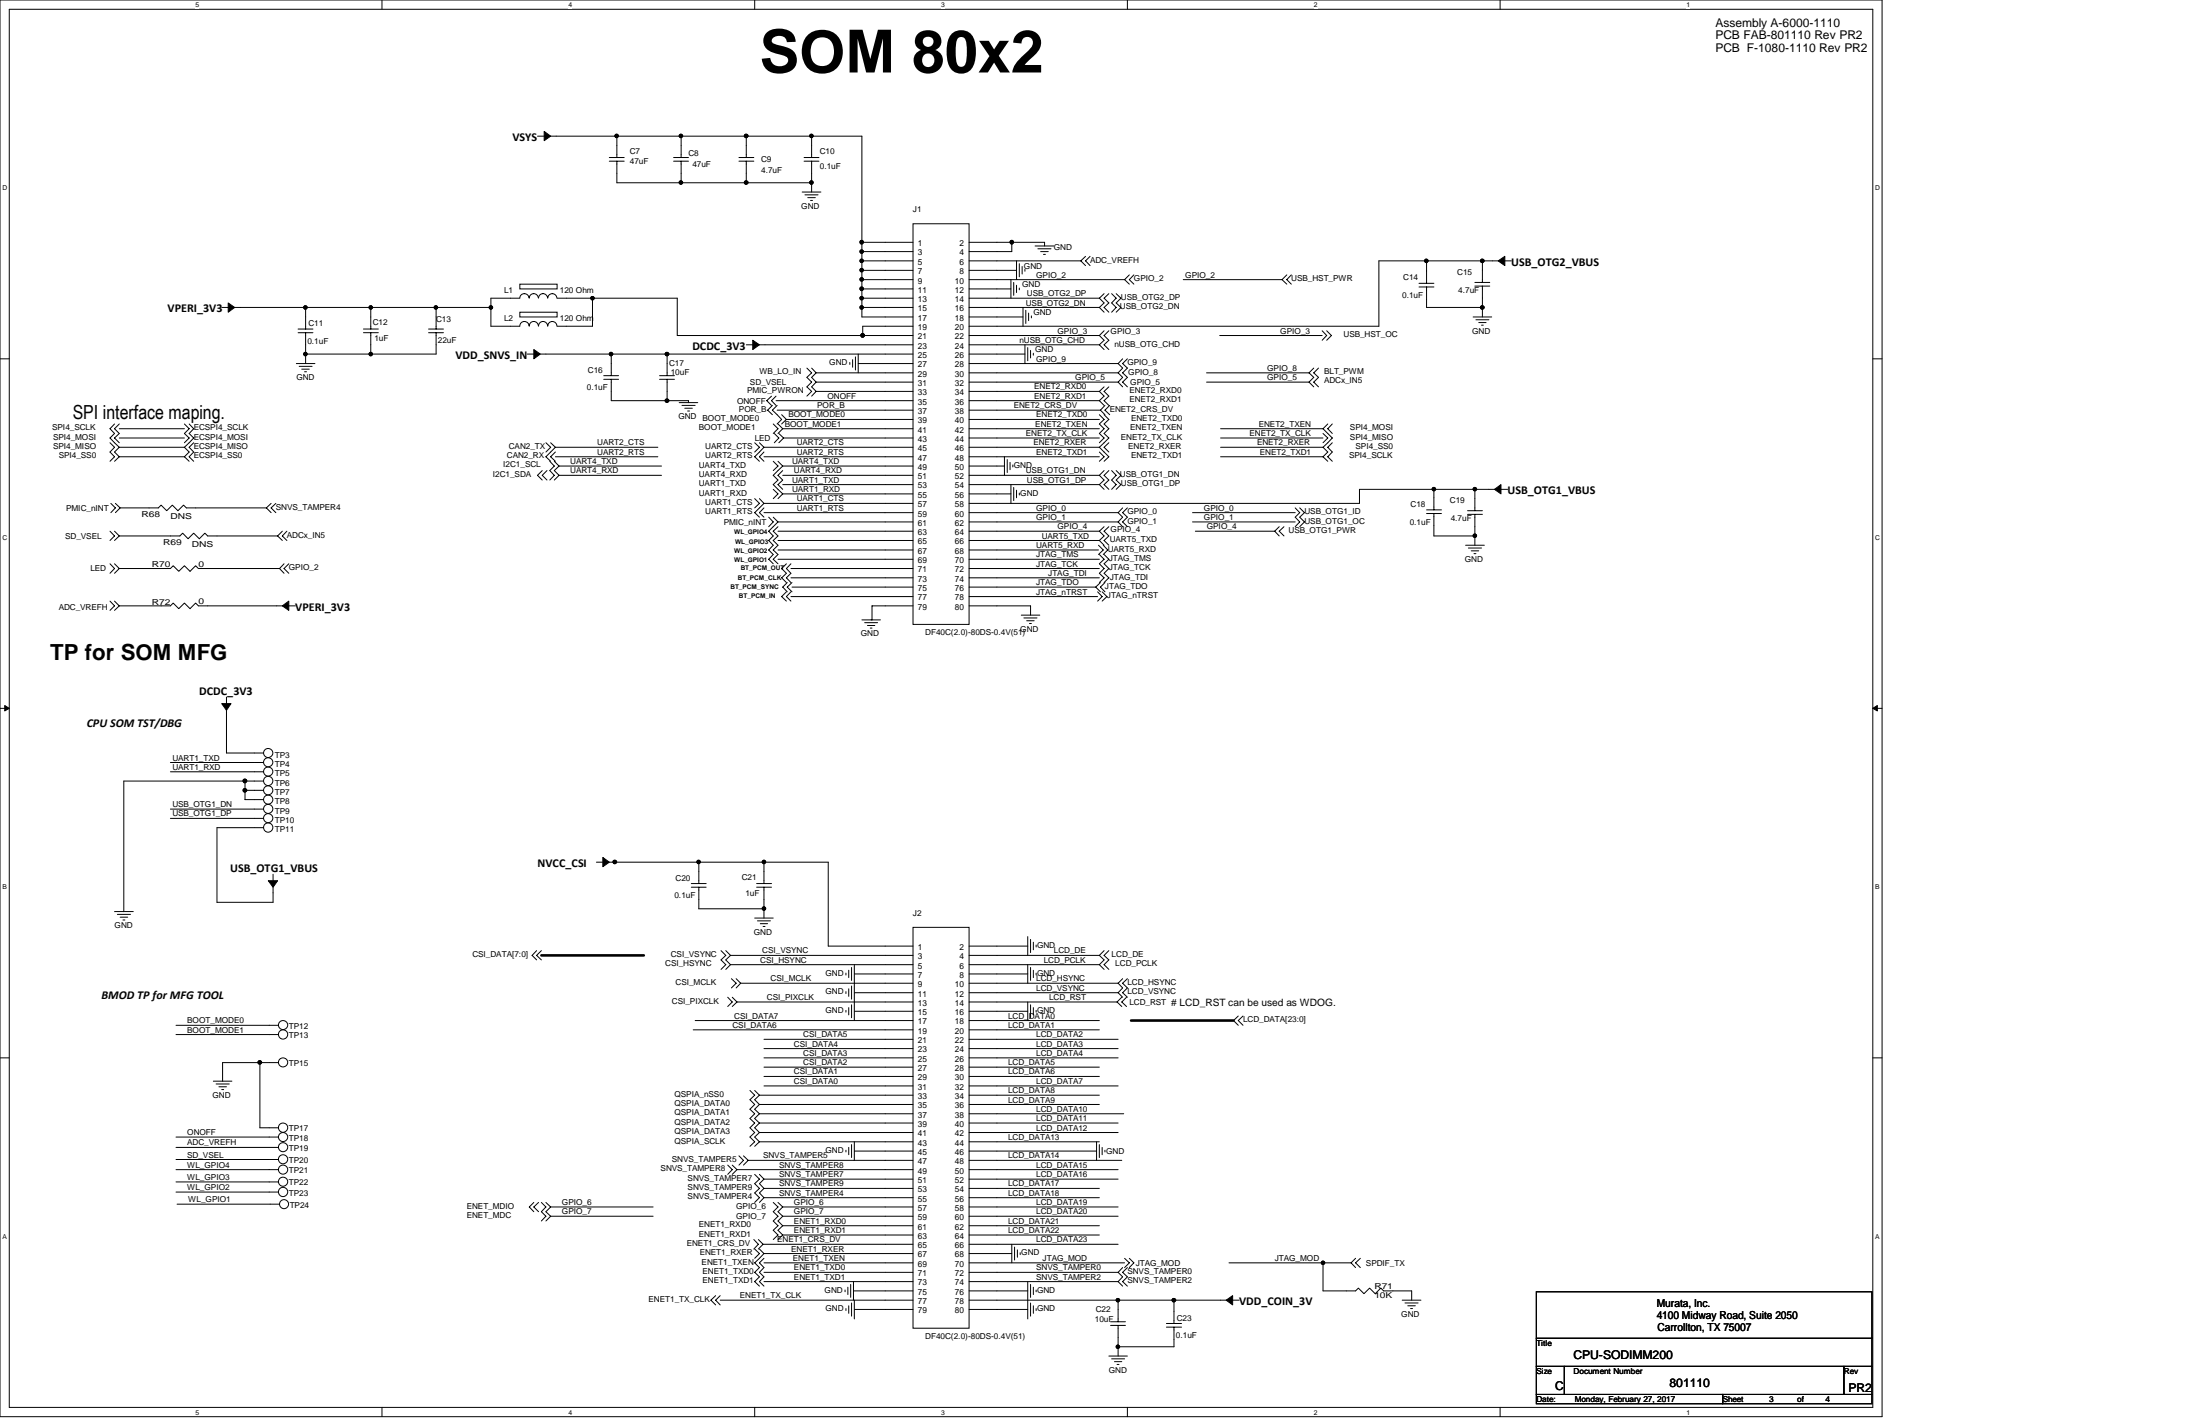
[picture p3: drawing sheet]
<svg xmlns="http://www.w3.org/2000/svg" width="432mm" height="279mm" viewBox="0 0 432 279" stroke-linecap="round" stroke-linejoin="round" font-family="sans-serif">
<path d="M0 0h369.4v278h-369.4zM1.8 1.8h365.8v274.3h-365.8z" fill="none" stroke="#000" stroke-width=".2"/>
<g fill="#fff">
<path d="M38.4 .2h.7v1.5h-.7z"/>
<path d="M38.4 276.4h.7v1.4h-.7z"/>
</g>
<path d="M75 0v1.8M75 276.1v1.9" fill="none" stroke="#000" stroke-width=".2"/>
<g fill="#fff">
<path d="M111.5 .2h.8v1.5h-.8z"/>
<path d="M111.5 276.4h.8v1.4h-.8z"/>
</g>
<path d="M148.1 0v1.8M148.1 276.1v1.9" fill="none" stroke="#000" stroke-width=".2"/>
<g fill="#fff">
<path d="M184.7 .2h.7v1.5h-.7z"/>
<path d="M184.7 276.4h.7v1.4h-.7z"/>
</g>
<path d="M221.3 0v1.8M221.3 276.1v1.9" fill="none" stroke="#000" stroke-width=".2"/>
<g fill="#fff">
<path d="M257.9 .2h.7v1.5h-.7z"/>
<path d="M257.9 276.4h.7v1.4h-.7z"/>
</g>
<path d="M294.4 0v1.8M294.4 276.1v1.9" fill="none" stroke="#000" stroke-width=".2"/>
<g fill="#fff">
<path d="M331 .2h.7v1.5h-.7z"/>
<path d="M331 276.4h.7v1.4h-.7z"/>
<path d="M.5 36.1h.9v1.5h-.9z"/>
<path d="M368 36.1h1v1.5h-1z"/>
<path d="M.5 104.7h.9v1.5h-.9z"/>
<path d="M368 104.7h1v1.5h-1z"/>
</g>
<path d="M0 70.4h1.8M367.6 70.4h1.8" fill="none" stroke="#000" stroke-width=".2"/>
<g fill="#fff">
<path d="M.5 173.3h.8v1.5h-.8z"/>
<path d="M368 173.3h.9v1.5h-.9z"/>
</g>
<path d="M0 139h1.8M367.6 139h1.8" fill="none" stroke="#000" stroke-width=".2"/>
<path d="M.9 138.4l.9 .6-.9 .5zM367.6 139l.9-.6v1.1z" fill="#000" stroke="#000" stroke-width=".2"/>
<g fill="#fff">
<path d="M.5 241.9h.8v1.4h-.8z"/>
<path d="M368 241.9h.9v1.4h-.9z"/>
</g>
<g fill="none" stroke="#000" stroke-width=".2">
<path d="M105.5 26.7h2M107.9 26.7h61.3M119.6 30.9h2.9M119.6 31.6h2.9M121.1 31.6v4.3M121.1 26.7v4.2M121.1 35.9h38.2M132.2 30.9h2.9M132.2 31.6h2.9M133.7 30.4v.5M133.7 31.6v.6M133.7 26.7v3.7"/>
<path d="M133.7 32.2v3.7M145 30.9h3M145 31.6h3M146.5 26.7v4.2M146.5 31.6v4.3M157.4 37.7h3.7M157.8 30.9h2.9M157.8 31.6h2.9M158 38.2h2.6M158.5 38.8h1.5M159.1 39.3h.4M159.3 30.4v.5"/>
<path d="M159.3 31.6v.6M159.3 26.7v3.7M159.3 32.2v5.5M169.2 26.7v22.7M102 55.8h7.3v.9h-7.3zM103.8 58.5a.91 .91 0 0 0-.9-.9 .91 .91 0 0 0-.9 .9h-5.6v5.5h5.6M103.9 58.5a.89 .89 0 0 1 .9-.9 .89 .89 0 0 1 .9 .9M105.7 58.5a.89 .89 0 0 1 .9-.9 .89 .89 0 0 1 .9 .9 .91 .91 0 0 1 .9-.9 .91 .91 0 0 1 .9 .9h23.6v7.3h46.3M116.3 58.5v5.5h-7M169.2 53v3.7M169.2 49.4v3.6M169.2 56.7v5.5h10"/>
<path d="M169.2 51.2h10M169.2 58.5h10M169.2 49.4h10M169.2 53h10M169.2 54.9h10M169.2 56.7h10M169.2 47.5h10M179.2 43.9h11v78.6h-11zM190.2 51.2h21.9M190.2 58.5h25.6M190.2 53h9.3M190.2 54.9h30.5"/>
<path d="M190.2 56.7h8.2M190.2 47.5h14.8v.8M198.4 54.9v3.6M198.6 47.5v1.9h-8.4M199 55.4v2.6M199.5 51.2v3.7M199.5 56v1.4M200.1 51.7v2.6M200.1 56.5v.4M200.6 52.3v1.5M201.2 52.8v.4M203.2 48.3h3.6"/>
<path d="M203.7 48.8h2.6M204.3 49.4h1.4M204.8 49.9h.4M212.1 51.2l1 .9M213.1 50.3l-1 .9M214 50.3l-.9 .9 .9 .9M215.8 58.5l.9 .9-.9 .9M216.7 57.6l-.9 .9M217.6 57.6l-.9 .9 .9 .9-.9 .9 .9 1M218.2 57.6l.9 .9-.9 .9 .9 .9-.9 1M219.1 57.6l.9 .9-.9 .9 .9 .9-.9 1M220.7 54.9l1 .9"/>
<path d="M221.7 53.9l-1 1M222.5 53.9l-.8 1 .8 .9M232.2 54.9h19.4M251.6 54.9l1 .9M252.6 53.9l-1 1M253.4 53.9l-.8 1 .8 .9M278.5 56.3h2.9M278.5 55.6h2.9M280 51.2v4.4M280 56.3v4h11M289.5 55.4h2.9M289.5 56.1h2.9"/>
<path d="M291 56.1v6.1M291 51.2v4.2M294.3 51.2h-23.7v12.8h-80.4M294.6 51.2h2M43.5 60.3h2M45.9 60.3h50.5M58.2 71.3h3.6M58.5 65.3h2.9M58.5 64.6h2.9M58.7 71.9h2.6M59.2 72.4h1.5M59.8 72.9h.4"/>
<path d="M60 64v.6M60 65.3v.5M60 60.3v3.7M60 65.8v5.5M71.3 65.3h3M71.3 64.6h3M72.8 60.3v4.3M72.8 65.3v4.2M84.1 65.3h2.9M84.1 64.6h2.9M85.6 65.3v4.2h-25.6M85.6 60.3v4.3"/>
<path d="M102 61.3h7.3v.9h-7.3zM102 64a.91 .91 0 0 1 .9-.9 .91 .91 0 0 1 .9 .9M103.5 69.5h2M103.9 64a.89 .89 0 0 1 .9-.9 .89 .89 0 0 1 .9 .9M105.7 64a.91 .91 0 0 1 .9-.9 .91 .91 0 0 1 .9 .9 .89 .89 0 0 1 .9-.9 .89 .89 0 0 1 .9 .9M105.9 69.5h73.3M118.5 74.4h2.9M118.5 73.7h2.9M120 69.5v4.2M120 74.4v4.2h15.1v.4M129.5 74.4h2.9M129.5 73.7h2.9"/>
<path d="M130.9 74.4v4.2M130.9 69.5v4.2M133.3 79h3.6M133.9 79.5h2.5M146.5 67.7h2M148.8 67.7h30.4M151.4 77.7l-.9 .9 .9 .9M151.6 79.5l-.9 1 .9 .9M152.3 77.7l-.9 .9 .9 .9M152.3 78.6h26.9M152.5 79.5l-.9 1 1.8 1.8-.9 .9M158.4 72.2l.9 1-.9 .8 .9 1-.9 .9 .9 .9-.9 .9"/>
<path d="M159.3 72.2l.9 1M160.2 73.2l-.9 .8 .9 1M160.2 75l-.9 .9 .9 .9M160.2 76.8l-.9 .9M160.2 75h19M160.2 73.2h19M160.2 76.8h19M166.8 71.1v.4M167.3 70.6v1.5M167.9 70v2.6M168.4 71.3h10.8M168.4 69.5v3.7"/>
<path d="M169.2 60.3h10M179.2 64h-9.9v1.8M190.2 60.3h25.6M190.2 69.5h11M190.2 75h29.3M190.2 65.8h25.6M190.2 73.2h29.3M190.2 71.3h29.3M190.2 67.7h25.6M190.2 78.6h25.6M190.2 76.8h25.6M190.2 62.2h10.6"/>
<path d="M200.8 60.3v3.7M201.2 67.7v3.6M201.3 60.9v2.6M201.7 68.2v2.6M201.9 61.4v1.5M202.3 68.8v1.4M202.4 62v.4M202.8 69.3v.4M215.8 65.8l.9 1-.9 .9M215.8 60.3l.9 1M215.8 67.7l.9 .9M215.8 76.8l.9 .9-.9 .9"/>
<path d="M215.8 78.6l.9 .9M216.7 64.9l-.9 .9M216.7 75.9l-.9 .9M216.9 79.5l-.9 1M217.6 64.9l-.9 .9 .9 1-.9 .9 .9 .9M217.6 75.9l-.9 .9 .9 .9-.9 .9 .9 .9M217.8 79.5l-.9 1 .9 .9M219.5 71.3l.8 .9-.8 1M219.5 73.2l.8 .8-.8 1M219.5 75l.8 .9M220.3 70.4l-.8 .9M221.3 70.4l-1 .9 1 .9-1 1 1 .8-1 1 1 .9"/>
<path d="M236.8 75h20.1M236.8 73.2h20.1M239.4 65.8h20.1M256.9 73.2l1 .8-1 1M256.9 75l1 .9M257.9 72.2l-1 1M258.8 72.2l-.9 1 .9 .8-.9 1 .9 .9M259.5 64.9l.9 .9-.9 1M260.4 64.9l.9 .9-.9 1M289.1 62.2h3.7M289.7 62.7h2.5M290.2 63.3h1.5"/>
<path d="M290.8 63.8h.3M21.6 86.9l.9 .9-.9 .9 .9 .9-.9 .9M21.8 98.8l.8 .9-.8 .9M22.5 83.2l-.9 .9 .9 1-.9 .8 1.8 1.9M22.6 98.8l1 .9M23.4 87.8l-.9 .9 .9 .9M23.4 83.2l-.9 .9 .9 1-.9 .8 .9 1M23.4 89.6l-.9 .9M23.4 89.6h12.8M23.4 87.8h12.8M23.4 85.9h12.8M23.4 84.1h12.8"/>
<path d="M23.6 99.7l-1 .9M23.6 99.7h7.5l.5-.6 1.1 1.1 1.1-1.1 1.1 1.1 1.1-1.1 .6 .6h15.7M36.2 87.8l.9 .9-.9 .9M36.2 89.6l.9 .9M36.2 83.2l.9 .9-.9 1 .9 .8-.9 1M37.1 83.2l.9 .9-.9 1 .9 .8-1.8 1.9M38 86.9l-.9 .9 .9 .9-.9 .9 .9 .9M52.3 99.7l.9 .9M53.2 98.8l-.9 .9M54.1 98.8l-.9 .9 .9 .9M106.4 92.3l-.9 1 .9 .9M107.1 86.9l1 .9-1 .9"/>
<path d="M107.4 92.3l-1 1 1 .9M107.9 90.5l.9 .9-.9 .9 .9 1-.9 .9M108.1 86.9l.9 .9M108.8 90.5l.9 .9M109 88.7l-.9 .9 .9 .9M109 89.6h20.1M109 87.8h20.1M109 87.8l-1.9 1.8 1 .9M109.7 91.4h20.1M109.7 93.3h20.1M109.7 91.4l-.9 .9 .9 1M109.7 93.3l-.9 .9"/>
<path d="M134.4 80.1h1.5M135 80.6h.3M148.1 86.9l1 .9-1 .9M148.1 97.8l1 1-1 .9M149.1 86.9l.8 .9M149.1 97.8l.8 1M149.9 88.7l-.8 .9 .8 .9M149.9 99.7l-.8 .9 .8 .9M149.9 87.8l-1.8 1.8 1 .9M149.9 98.8l-1.8 1.8 1 .9M149.9 89.6h29.3M149.9 87.8h29.3"/>
<path d="M149.9 98.8h29.3M151.8 90.5l.9 .9-.9 .9M151.8 96l.9 .9-.9 .9M151.8 83.2l.9 .9-.9 1M152 85.1l.9 .8-.9 1M152.5 80.5h26.7M152.7 90.5l.9 .9M152.7 83.2l.9 .9M152.9 85.1l.9 .8M153.4 81.4l.9 .9M153.6 92.3l-.9 1 .9 .9-.9 .9 .9 .9M153.6 91.4h25.6"/>
<path d="M153.6 95.1h25.6M153.6 93.3h25.6M153.6 84.1h25.6M153.6 96.9h25.6M153.6 91.4l-1.8 1.9 .9 .9-.9 .9 1.8 1.8M153.6 84.1l-.9 1M153.6 96.9l-.9 .9M153.8 85.9l-.9 1M153.8 85.9h25.4M154.3 82.3l-.9 .9M154.4 82.3h24.8M190.2 91.4h6.9"/>
<path d="M190.2 89.6h25.6M190.2 87.8h25.6M190.2 95.1h25.6M190.2 93.3h25.6M190.2 80.5h25.8M190.2 85.9h25.6M190.2 84.1h25.6M190.2 82.3h25.6M190.2 96.9h8.2M197.1 89.6v3.7M197.7 90.2v2.5M198.2 90.7v1.5"/>
<path d="M198.4 95.1v3.7M198.8 91.2v.4M199 95.6v2.6M199.5 96.2v1.5M200.1 96.7v.4M215.8 81.4l.9 .9-.9 .9 .9 .9-.9 1 .9 .8-.9 1M215.8 88.7l.9 .9-.9 .9M215.8 95.1l.9 .9M215.8 93.3l.9 .9-.9 .9M215.8 87.8l1.8 1.8-.9 .9M216 80.5l.9 .9M216.7 81.4l.9 .9-.9 .9 .9 .9-.9 1 .9 .8-1.8 1.9"/>
<path d="M216.7 92.3l-.9 1M217.6 92.3l-.9 1 .9 .9-.9 .9 .9 .9M217.6 86.9l-.9 .9 .9 .9M218.2 92.3l.9 1-.9 .9 .9 .9-.9 .9M219.1 92.3l.9 1-.9 .9 .9 .9-.9 .9M220.3 99.7l-.8 .9M221.3 99.7l-1 .9 1 .9-1 .9 1 .9M239.6 89.6h20.1M239.6 87.8h20.1M239.6 85.9h20.1M239.6 84.1h20.1M254.2 99.7l.9 .9-.9 .9 .9 .9-.9 .9"/>
<path d="M255.1 99.7l.9 .9-.9 .9 .9 .9-.9 .9M259.7 85.1l.9 .8-.9 1M259.7 84.1l1.8 1.8-1.8 1.9M259.7 87.8l.9 .9-.9 .9M259.7 89.6l.9 .9M260.6 83.2l-.9 .9M261.5 86.9l-.9 .9 .9 .9-.9 .9 .9 .9M261.5 83.2l-.9 .9 .9 1M281.4 96v4M289.5 96v4.2M293.5 96h-26.7v2.8h-76.6M293.9 96h2"/>
<path d="M21.6 110.6l.9 1-.9 .9M21.6 104.2l.9 1-.9 .8M21.6 117.9l.9 1-.9 .9M22.5 110.6l.9 1M22.5 104.2l.9 1M22.5 117.9l.9 1M23.4 111.6l-.9 .9M23.4 105.2l-.9 .8M23.4 118.9l-.9 .9M23.4 118.9h10l.6-.6 1.1 1.1 1.1-1.1 1.1 1.1 1.1-1.1 .5 .6h16.7M23.4 111.6h10l.6-.6 1.1 1.1 1.1-1.1 1.1 1.1 1.1-1.1 .5 .6h16M23.4 105.2h11.9l.6-.6 1 1.1 1.1-1.1 1.1 1.1 1.1-1.1 .6 .6h13.7"/>
<path d="M54.5 105.2l.9 .8M54.9 111.6l.8 .9M55.4 104.2l-.9 1M55.7 110.6l-.8 1M56 118.9h2M56.3 104.2l-.9 1 .9 .8M56.7 110.6l-1 1 1 .9M149.9 100.6h29.3M150.9 101.5l.9 .9-.9 .9M151.8 101.5l.9 .9M152.7 103.3l-.9 .9 .9 1-.9 .8 .9 1-.9 .9 .9 .9-.9 .9 .9 .9M152.7 102.4l-1.8 1.8 .9 1-.9 .8 .9 1-.9 .9 .9 .9-.9 .9 .9 .9"/>
<path d="M152.7 104.2h26.5M152.7 109.7h26.5M152.7 107.9h26.5M152.7 102.4h26.5M152.7 106h26.5M154.3 110.6l-.9 1 .9 .9-.9 .9 .9 .9M154.3 116.1l-.9 1 .9 .8M154.5 114.3l-.9 .9 .9 .9M155.2 110.6l-.9 1 .9 .9-.9 .9 .9 .9M155.2 116.1l-.9 1 .9 .8M155.2 113.4h24M155.2 111.6h24"/>
<path d="M155.2 117.1h24M155.4 114.3l-.9 .9 .9 .9M155.5 115.2h23.7M179.2 118.9h-8v2.7M190.2 113.4h25.6M190.2 104.2h25.6M190.2 100.6h29.3M190.2 111.6h25.6M190.2 115.2h24.9M190.2 117.1h25.2M190.2 109.7h25.6M190.2 107.9h25.4"/>
<path d="M190.2 118.9h12.1v1.8M190.2 102.4h29.3M190.2 106h25.6M215.1 115.2l.9 .9M215.4 116.1l.9 1-.9 .8M215.6 107l.9 .9-.9 .9M215.8 108.8l.9 .9-.9 .9 .9 1-.9 .9 .9 .9-.9 .9M215.8 104.2l.9 1-.9 .8M215.8 106l.9 1M216 114.3l-.9 .9M216.3 116.1l1 1-1 .8M216.5 107l.9 .9-.9 .9"/>
<path d="M216.7 108.8l.9 .9-.9 .9 .9 1-.9 .9 .9 .9-.9 .9M216.7 103.3l-.9 .9M216.9 114.3l-.9 .9 .9 .9M217.6 103.3l-.9 .9 .9 1-.9 .8 .9 1M219.5 100.6l.8 .9-.8 .9M219.5 102.4l.8 .9M234.1 100.6h20.1M234.1 102.4h20.1M234.6 104.2h15.6M250.2 104.2l.9 1M251.1 103.3l-.9 .9M252 103.3l-.9 .9 .9 1"/>
<path d="M280 100.8h2.9M280 100h2.9M281.4 100.8v4.4h8.1M287.7 107h3.6M288 100.2h3M288 100.9h3M288.2 107.5h2.6M288.8 108.1h1.4M289.3 108.6h.4M289.5 100.9v6.1M44.4 136.8v2M44.4 139.2v8.5h7.3"/>
<path d="M169.2 121.6h3.6M169.7 122.2h2.6M170.3 122.7h1.4M170.8 123.2h.4M200.4 120.7h3.7M201 121.2h2.5M201.5 121.8h1.5M202.1 122.3h.3M33.4 149.6h18.3M33.4 151.4h18.3M48.1 153.3v1.8h3.6M48.1 155.1v1.8h3.6"/>
<path d="M51.7 153.3h-27.4v25.6M51.7 158.8h-18.3M22.5 178.9h3.7M23 179.4h2.6M23.6 180h1.5M33.4 160.6h18.3M51.7 162.4h-9.1v14.6h11v-3.1M53.6 171.5v2M117.1 169.2h1.9M119.4 169.2h43.2v16.4h16.6M135.7 173.4h2.9M135.7 174.1h2.9"/>
<path d="M137.2 169.2v4.2M137.2 174.1v4.2h12.7M148.5 173.4h2.9M148.5 174.1h2.9M149.9 174.1v6M149.9 169.2v4.2M24.1 180.5h.4M105.3 186.5l-.9 1 .9 .8M106.3 186.5l-1 1 1 .8M141.5 186.5l1 1-1 .8 1 1-1 .9M142.5 186.5l.9 1M142.8 195.7l.9 .9-.9 .9"/>
<path d="M143.4 187.5l-.9 .8 .9 1M143.4 189.3l-.9 .9M143.4 189.3h35.8M143.4 187.5h35.8M143.6 192l.9 .9-.9 .9M143.7 195.7l1 .9M144.5 192l.9 .9M144.7 196.6l-1 .9M144.7 196.6h34.5M145.4 192.9l-.9 .9M145.4 192.9h33.8M148.1 180.1h3.7"/>
<path d="M148.7 180.7h2.5M149.2 181.2h1.5M149.8 181.8h.4M166 190.9v.4M166 194.6v.3M166 198.2v.4M166.6 190.4v1.4M166.6 194v1.5M166.6 197.7v1.4M167.1 189.8v2.6M167.1 193.5v2.5M167.1 197.1v2.6"/>
<path d="M167.7 189.3v10.9M167.7 194.8h11.5M167.7 191.1h11.5M167.7 198.4h11.5M179.2 182h11v78.6h-11zM190.2 194.8h29.3M190.2 192.9h29.3M190.2 189.3h25.6M190.2 187.5h25.6M190.2 196.6h29M190.2 185.6h11.5M190.2 191.1h11.5"/>
<path d="M190.2 198.4h11.5M201.7 183.8v3.7M201.7 189.3v3.6M201.7 196.6v3.6M202.3 184.3v2.6M202.3 189.8v2.6M202.3 197.2v2.5M202.8 184.9v1.5M202.8 190.4v1.4M202.8 197.7v1.4M203.4 185.4v.4M203.4 190.9v.4"/>
<path d="M203.4 198.3v.3M215.8 187.5l.9 .8-.9 1M215.8 189.3l.9 .9M216.7 186.5l-.9 1M217.6 186.5l-.9 1 .9 .8-.9 1 .9 .9M219.2 196.6l1 .9M219.5 192.9l.8 .9-.8 1M219.5 194.8l.8 .9M220.2 195.7l-1 .9M220.3 192l-.8 .9M221.1 195.7l-.9 .9 .9 .9M221.3 192l-1 .9 1 .9-1 1 1 .9"/>
<path d="M243 199.4l-.9 .8 .9 1M244 199.4l-1 .8 1 1M0 207.6h1.8M34.5 203h20.2M34.5 201.2h20.2M41.9 212.1h3.6M42.4 212.7h2.6M43 213.2h1.4M43.5 213.8h.4M51 208.5v12.8h3.7M54.7 208.5h-11v3.6M136.1 202.1h43.1"/>
<path d="M136.4 200.2h42.8M147.2 214l.9 .9-.9 .9 .9 .9-.9 .9M147.2 217.6l.9 .9-.9 1 .9 .8-.9 1 .9 .9-.9 .9 .9 .9-.9 .9M148.1 214l1 .9M148.1 217.6l1 .9M149.1 214.9l-1 .9 1 .9M149.1 216.7l-1 .9M149.1 218.5l-1 1 1 .8M149.1 214.9h30.1M149.1 216.7h30.1M149.1 218.5h30.1M149.9 207.6h29.3"/>
<path d="M149.9 205.7h29.3M149.9 209.4h29.3M149.9 211.2h29.3M149.9 203.9h29.3M149.9 213.1h29.3M190.2 207.6h29.3M190.2 205.7h29.3M190.2 214.9h25.6M190.2 216.7h25.6M190.2 209.4h25.6M190.2 211.2h25.6M190.2 200.2h25.6"/>
<path d="M190.2 202.1h25.6M190.2 203.9h29.3M190.2 213.1h29.3M190.2 218.5h30.4M367.6 207.6h1.8M34.5 223.1h20.2M34.5 229.5h20.2M34.5 225.1h20.2M34.5 227.5h20.2M34.5 231.9h20.2M34.5 233.9h20.2M34.8 236.3h20.1"/>
<path d="M104.8 235.9l-.9 .9 .9 .9M105.7 235.9l-.9 .9 .9 .9M106.3 235.9l.8 .9-.8 1 .8 .8-.8 1M107.1 235.9l1 .9M108.1 238.6h20.1M108.1 236.8h20.1M108.1 236.8l-1 1 1 .8M108.1 238.6l-1 1M142.8 228.6l.9 .9-.9 .9M143.7 228.6l1 .9M144.7 229.5l-1 .9M144.7 229.5h34.5"/>
<path d="M145 226.8l.9 .9-.9 .9M145.9 226.8l1 .9M146.9 227.7l-1 .9M146.9 227.7h32.3M148.1 230.4l1 1-1 .8 1 1-1 .9 1 .9-1 .9M149.1 220.3l-1 1 1 .9M149.1 222.2l-1 .9 1 .9M149.1 224l-1 .9M149.1 230.4l.8 1M149.1 222.2h30.1M149.1 220.3h30.1M149.1 224h30.1"/>
<path d="M149.9 235l-.8 .9M149.9 233.2l-.8 .9 .8 .9M149.9 231.4l-.8 .8 .8 1M149.9 231.4h29.3M149.9 235h29.3M149.9 233.2h29.3M151.8 235.9l.9 .9-.9 1 .9 .8-.9 1 .9 .9-.9 .9 .9 .9-.9 .9M152.7 235.9l.9 .9M153.6 238.6h25.6M153.6 236.8h25.6M153.6 236.8l-.9 1 .9 .8M153.6 238.6l-.9 1 .9 .9"/>
<path d="M166 225.7v.3M166.6 225.1v1.5M167.1 224.6v2.5M167.7 224v3.7M167.7 225.9h11.5M190.2 238.6h29.3M190.2 222.2h29.3M190.2 220.3h29.3M190.2 231.4h29.3M190.2 229.5h29.3M190.2 236.8h29.3M190.2 235h25.6"/>
<path d="M190.2 227.7h30M190.2 233.2h25.6M190.2 224h25.6M190.2 225.9h25M215.2 224v3.7M215.8 224.6v2.5M216.3 225.1v1.5M216.9 225.7v.3M140.5 254.2l-1 .9 1 .9M141.4 254.2l-.9 .9 .9 .9M141.4 255.1h37.8M148 243.2l.8 .9-.8 1"/>
<path d="M148.1 245.1l1 .9-1 .9M148.8 243.2l1 .9M149.1 245.1l.8 .9M149.8 244.1l-1 1M149.8 244.1h29.4M149.9 246.9l-.8 .9 .8 .9-.8 .9 .8 .9-.8 1 .8 .8M149.9 246l-1.8 1.8 1 .9-1 .9 1 .9-1 1 1 .8M149.9 247.8h29.3M149.9 246h29.3M149.9 251.5h29.3M149.9 249.6h29.3M153.6 240.5h25.6"/>
<path d="M153.6 242.3h25.6M153.6 240.5l-.9 .9 .9 .9M153.6 242.3l-.9 .9M165.9 253.1v.4M166 256.8v.3M166.4 252.6v1.4M166.6 256.2v1.5M167 252v2.6M167.1 255.7v2.5M167.5 251.5v3.6M167.5 253.3h11.7M167.7 255.1v3.7"/>
<path d="M167.7 256.9h11.5M190.2 255.1h29.3v4.2M190.2 247.8h30.5M190.2 246h8.4M190.2 251.5h29.3M190.2 249.6h29.3M190.2 244.1h29.3M190.2 240.5h25.6M190.2 242.3h25.6M190.2 253.3h11.5M190.2 256.9h11.5M198.6 244.1v3.7"/>
<path d="M199.1 244.7v2.5M199.7 245.2v1.5M200.2 245.8v.4M201.7 251.5v7.3M202.3 252v2.6M202.3 255.7v2.5M202.8 252.6v1.4M202.8 256.2v1.5M203.4 253.1v.4M203.4 256.8v.3M218 259.3h2.9M219.5 251.5l.8 .8"/>
<path d="M219.5 249.6l.8 .9-.8 1M219.5 255.1h21.3M220.3 248.7l-.8 .9M220.7 246.9l1 .9-1 .9M221.3 248.7l-1 .9 1 .9-1 1 1 .8M221.7 246.9l.8 .9-.8 .9M228.9 259.7h3M230.4 255.1v4.6M241.2 255.1h2M241.2 247.8h24M259.7 247.8v5.5h6.4l.5-.6 1.1 1.1 1.1-1.1 1.1 1.1 1.1-1.1 .6 .6M265.2 247.8l.9 .9"/>
<path d="M266.1 246.9l-.9 .9M267 246.9l-.9 .9 .9 .9M271.6 253.3h5.5v1.8M275.2 255.1h3.7M275.8 255.7h2.5M276.3 256.2h1.5M276.9 256.8h.3M301.5 253.5h65.9v9.1h-65.9zM217.6 266.1h3.7M218 260.1h2.9M218.2 266.6h2.5M218.7 267.2h1.5"/>
<path d="M219.2 267.7h.4M219.5 260.1v6M228.9 260.4h3M230.4 260.4v3.8h-10.9M301.5 268.1h5.5v5.5h-5.5zM301.5 262.6h65.9v5.5h-65.9zM301.5 273.6h36.6v1.8h-36.6zM307 268.1h54.9v5.5h-54.9zM338.1 273.6h29.3v1.8h-29.3zM361.9 268.1h5.5v5.5h-5.5z"/>
<circle cx="52.6" cy="153.2" r=".91"/>
<circle cx="52.6" cy="155.1" r=".9"/>
<circle cx="52.6" cy="156.9" r=".9"/>
<circle cx="52.6" cy="158.7" r=".9"/>
<circle cx="52.6" cy="149.6" r=".9"/>
<circle cx="52.6" cy="151.4" r=".9"/>
<circle cx="52.6" cy="147.7" r=".9"/>
<circle cx="52.6" cy="162.4" r=".91"/>
<circle cx="52.6" cy="160.5" r=".9"/>
<circle cx="55.6" cy="203" r=".91"/>
<circle cx="55.6" cy="208.5" r=".9"/>
<circle cx="55.6" cy="201.1" r=".9"/>
<circle cx="55.6" cy="221.3" r=".91"/>
<circle cx="55.6" cy="233.9" r=".91"/>
<circle cx="55.6" cy="231.9" r=".91"/>
<circle cx="55.6" cy="229.5" r=".9"/>
<circle cx="55.6" cy="227.5" r=".9"/>
<circle cx="55.6" cy="223.1" r=".9"/>
<circle cx="55.6" cy="225.1" r=".9"/>
<circle cx="55.8" cy="236.3" r=".89"/>
</g>
<g fill="#000" stroke="#000" stroke-width=".2">
<path d="M106.8 25.8l1.3 .9-1.3 .9zM294 51.2l1.4-.9v1.8zM44.8 59.4l1.3 .9-1.3 1zM104.8 68.6l1.2 .9-1.2 .9zM147.7 66.8l1.4 .9-1.4 .9zM293.3 96l1.3-.9v1.8zM55.4 118.9l1.3-1v1.9zM43.5 138.1h1.8l-.9 1.3zM52.7 172.8h1.8l-.9 1.3zM118.3 168.2l1.3 1-1.3 .9zM240.7 255.1l1.2-.9v1.8z"/>
<circle cx="121" cy="26.7" r=".34"/>
<circle cx="133.6" cy="26.7" r=".34"/>
<circle cx="133.6" cy="35.8" r=".34"/>
<circle cx="146.5" cy="26.7" r=".36"/>
<circle cx="146.5" cy="35.8" r=".36"/>
<circle cx="159.3" cy="26.7" r=".34"/>
<circle cx="159.3" cy="35.8" r=".34"/>
<circle cx="116.3" cy="58.5" r=".34"/>
<circle cx="169.1" cy="56.7" r=".35"/>
<circle cx="169.1" cy="47.5" r=".35"/>
<circle cx="169.1" cy="53" r=".34"/>
<circle cx="169.1" cy="49.4" r=".34"/>
<circle cx="169.1" cy="54.8" r=".34"/>
<circle cx="169.1" cy="58.5" r=".34"/>
<circle cx="169.1" cy="51.2" r=".34"/>
<circle cx="198.6" cy="47.5" r=".35"/>
<circle cx="279.9" cy="51.2" r=".34"/>
<circle cx="290.9" cy="51.2" r=".36"/>
<circle cx="59.9" cy="60.3" r=".34"/>
<circle cx="59.9" cy="69.5" r=".34"/>
<circle cx="72.8" cy="60.3" r=".34"/>
<circle cx="72.8" cy="69.5" r=".34"/>
<circle cx="85.6" cy="60.3" r=".34"/>
<circle cx="96.3" cy="60.3" r=".34"/>
<circle cx="119.9" cy="69.5" r=".34"/>
<circle cx="130.9" cy="69.5" r=".36"/>
<circle cx="130.9" cy="78.6" r=".36"/>
<circle cx="169.1" cy="60.3" r=".34"/>
<circle cx="169.3" cy="65.8" r=".37"/>
<circle cx="290.9" cy="60.3" r=".36"/>
<circle cx="281.4" cy="96" r=".34"/>
<circle cx="289.5" cy="96" r=".34"/>
<circle cx="289.5" cy="105.1" r=".34"/>
<circle cx="48.1" cy="153.2" r=".37"/>
<circle cx="48.1" cy="155.1" r=".36"/>
<circle cx="120.7" cy="169.1" r=".36"/>
<circle cx="137.1" cy="169.1" r=".34"/>
<circle cx="149.9" cy="178.3" r=".34"/>
<circle cx="149.9" cy="169.1" r=".34"/>
<circle cx="51" cy="208.4" r=".36"/>
<circle cx="219.4" cy="255.1" r=".34"/>
<circle cx="230.4" cy="255.1" r=".36"/>
<circle cx="259.7" cy="247.8" r=".34"/>
<circle cx="219.4" cy="264.2" r=".34"/>
</g>
<path d="M106.3 187.5h20.1M222 200.2h20.1" fill="none" stroke="#000" stroke-width=".51"/>
<text font-size="11.7" x="149.1" y="14.2">SOM 80x2</text>
<text font-size="4.4" x="9.9" y="129.5">TP for SOM MFG</text>
<text font-size="3.8" x="14.3" y="82.2">SPI interface maping.</text>
<g font-size="2.4">
<text x="336.7" y="5.3">Assembly A-6000-1110</text>
<text x="336.7" y="7.7">PCB FAB-801110 Rev PR2</text>
<text x="336.7" y="10.2">PCB F-1080-1110 Rev PR2</text>
<text x="100.6" y="27.6">VSYS</text>
<text x="296.6" y="52.2">USB_OTG2_VBUS</text>
<text x="32.9" y="61.3">VPERI_3V3</text>
<text x="89.4" y="70.4">VDD_SNVS_IN</text>
<text x="135.9" y="68.6">DCDC_3V3</text>
<text x="295.9" y="97">USB_OTG1_VBUS</text>
<text x="58" y="119.8">VPERI_3V3</text>
<text x="39.1" y="136.3">DCDC_3V3</text>
<text x="17" y="142.7">CPU SOM TST/DBG</text>
<text x="45.2" y="171">USB_OTG1_VBUS</text>
<text x="105.5" y="170.1">NVCC_CSI</text>
<text x="19.9" y="196.1">BMOD TP for MFG TOOL</text>
<text x="243.2" y="256.1">VDD_COIN_3V</text>
<text x="308.9" y="266.7">CPU-SODIMM200</text>
<text x="305.2" y="272.7">C</text>
<text x="327.7" y="272.1">801110</text>
<text x="362.8" y="273.2">PR2</text>
</g>
<g font-size="2.2">
<text x="325.2" y="256.5">Murata, Inc.</text>
<text x="325.2" y="258.7">4100 Midway Road, Suite 2050</text>
<text x="325.3" y="261.1">Carrollton, TX 75007</text>
</g>
<text font-size="2" x="229.9" y="197.3"># LCD_RST can be used as WDOG.</text>
<g font-size="1.6">
<text x="123.6" y="30.3">C7</text>
<text x="123.6" y="32.2">47uF</text>
<text x="135.1" y="30.7">C8</text>
<text x="135.9" y="32.7">47uF</text>
<text x="149.4" y="31.8">C9</text>
<text x="149.4" y="34">4.7uF</text>
<text x="160.9" y="30.1">C10</text>
<text x="160.9" y="33.2">0.1uF</text>
<text x="157.3" y="40.9">GND</text>
<text x="179.2" y="41.7">J1</text>
<text x="180.1" y="48.3">1</text>
<text x="180.1" y="50.1">3</text>
<text x="180.1" y="51.9">5</text>
<text x="180.1" y="53.8">7</text>
<text x="188.3" y="48.3">2</text>
<text x="188.3" y="50.1">4</text>
<text x="188.3" y="51.9">6</text>
<text x="188.3" y="53.8">8</text>
<text x="201" y="52.8">GND</text>
<text x="206.8" y="49">GND</text>
<text x="214" y="51.5">ADC_VREFH</text>
<text x="286" y="53.9">C15</text>
<text x="98.9" y="57.6">L1</text>
<text x="109.9" y="57.6">120 Ohm</text>
<text x="180.1" y="55.6">9</text>
<text x="180.1" y="57.4">11</text>
<text x="180.1" y="59.3">13</text>
<text x="187.4" y="55.6">10</text>
<text x="187.4" y="57.4">12</text>
<text x="187.4" y="59.3">14</text>
<text x="200.6" y="56.3">GND</text>
<text x="201.3" y="59.9">USB_OTG2_DN</text>
<text x="201.5" y="58.1">USB_OTG2_DP</text>
<text x="203.4" y="54.5">GPIO_2</text>
<text x="220" y="58.8">USB_OTG2_DP</text>
<text x="222.5" y="55.2">GPIO_2</text>
<text x="232.6" y="54.5">GPIO_2</text>
<text x="253.4" y="55.2">USB_HST_PWR</text>
<text x="275.2" y="58.5">0.1uF</text>
<text x="275.4" y="55">C14</text>
<text x="286.2" y="57.4">4.7uF</text>
<text x="60.5" y="64">C11</text>
<text x="73.2" y="63.8">C12</text>
<text x="85.6" y="63.2">C13</text>
<text x="98.9" y="63.1">L2</text>
<text x="109.9" y="63.1">120 Ohm</text>
<text x="180.1" y="61.1">15</text>
<text x="180.1" y="62.9">17</text>
<text x="180.1" y="64.8">19</text>
<text x="187.4" y="61.1">16</text>
<text x="187.4" y="62.9">18</text>
<text x="187.4" y="64.8">20</text>
<text x="202.8" y="61.8">GND</text>
<text x="207.6" y="65.4">GPIO_3</text>
<text x="218" y="65.6">GPIO_3</text>
<text x="219.8" y="60.7">USB_OTG2_DN</text>
<text x="251.3" y="65.4">GPIO_3</text>
<text x="288.9" y="65.4">GND</text>
<text x="60.3" y="67.4">0.1uF</text>
<text x="73.5" y="66.9">1uF</text>
<text x="85.9" y="67.3">22uF</text>
<text x="131.3" y="71.8">C17</text>
<text x="162.8" y="71.7">GND</text>
<text x="180.1" y="66.6">21</text>
<text x="180.1" y="68.4">23</text>
<text x="180.1" y="70.2">25</text>
<text x="187.4" y="66.6">22</text>
<text x="187.4" y="68.4">24</text>
<text x="187.4" y="70.2">26</text>
<text x="200.1" y="67.3">nUSB_OTG_CHD</text>
<text x="203.2" y="69.1">GND</text>
<text x="203.4" y="71">GPIO_9</text>
<text x="218.7" y="68">nUSB_OTG_CHD</text>
<text x="221.3" y="71.7">GPIO_9</text>
<text x="263.7" y="66.2">USB_HST_OC</text>
<text x="58.2" y="74.6">GND</text>
<text x="115.2" y="76.6">0.1uF</text>
<text x="115.4" y="73.1">C16</text>
<text x="131.7" y="73.7">10uF</text>
<text x="146.6" y="77.1">PMIC_PWRON</text>
<text x="147.2" y="75.5">SD_VSEL</text>
<text x="149.1" y="73.3">WB_LO_IN</text>
<text x="180.1" y="72.1">27</text>
<text x="180.1" y="73.9">29</text>
<text x="180.1" y="75.7">31</text>
<text x="180.1" y="77.6">33</text>
<text x="187.4" y="72.1">28</text>
<text x="187.4" y="73.9">30</text>
<text x="187.4" y="75.7">32</text>
<text x="187.4" y="77.6">34</text>
<text x="203" y="76.4">ENET2_RXD0</text>
<text x="211" y="74.6">GPIO_5</text>
<text x="221.4" y="73.5">GPIO_8</text>
<text x="221.7" y="77.1">ENET2_RXD0</text>
<text x="221.8" y="75.5">GPIO_5</text>
<text x="248.7" y="72.8">GPIO_8</text>
<text x="248.7" y="74.6">GPIO_5</text>
<text x="259.9" y="73.3">BLT_PWM</text>
<text x="259.9" y="75.1">ADCx_IN5</text>
<text x="133.1" y="82.3">GND</text>
<text x="137.9" y="82.6">BOOT_MODE0</text>
<text x="144.7" y="79.3">ONOFF</text>
<text x="145" y="80.8">POR_B</text>
<text x="154" y="83.7">BOOT_MODE1</text>
<text x="154.7" y="81.9">BOOT_MODE0</text>
<text x="160.4" y="80.1">POR_B</text>
<text x="162.4" y="78.2">ONOFF</text>
<text x="180.1" y="79.4">35</text>
<text x="180.1" y="81.2">37</text>
<text x="180.1" y="83.1">39</text>
<text x="187.4" y="79.4">36</text>
<text x="187.4" y="81.2">38</text>
<text x="187.4" y="83.1">40</text>
<text x="199" y="80.1">ENET2_CRS_DV</text>
<text x="203" y="78.2">ENET2_RXD1</text>
<text x="203.2" y="83.7">ENET2_TXEN</text>
<text x="203.4" y="81.9">ENET2_TXD0</text>
<text x="217.8" y="80.8">ENET2_CRS_DV</text>
<text x="221.7" y="79">ENET2_RXD1</text>
<text x="222" y="82.6">ENET2_TXD0</text>
<text x="247.1" y="83.7">ENET2_TXEN</text>
<text x="10.2" y="84.5">SPI4_SCLK</text>
<text x="10.4" y="86.3">SPI4_MOSI</text>
<text x="10.4" y="88.1">SPI4_MISO</text>
<text x="11.5" y="90">SPI4_SS0</text>
<text x="38" y="84.5">ECSPI4_SCLK</text>
<text x="38" y="86.3">ECSPI4_MOSI</text>
<text x="38" y="90">ECSPI4_SS0</text>
<text x="38" y="88.1">ECSPI4_MISO</text>
<text x="99.5" y="90">CAN2_RX</text>
<text x="99.9" y="88.1">CAN2_TX</text>
<text x="117.2" y="89.2">UART2_RTS</text>
<text x="117.2" y="87.4">UART2_CTS</text>
<text x="137.2" y="84.5">BOOT_MODE1</text>
<text x="138.4" y="90">UART2_RTS</text>
<text x="138.4" y="88.1">UART2_CTS</text>
<text x="148.1" y="86.5">LED</text>
<text x="156.4" y="89.2">UART2_RTS</text>
<text x="156.4" y="87.4">UART2_CTS</text>
<text x="180.1" y="84.9">41</text>
<text x="180.1" y="86.7">43</text>
<text x="180.1" y="88.5">45</text>
<text x="187.4" y="84.9">42</text>
<text x="187.4" y="86.7">44</text>
<text x="187.4" y="88.5">46</text>
<text x="201.3" y="85.6">ENET2_TX_CLK</text>
<text x="202.8" y="87.4">ENET2_RXER</text>
<text x="203.4" y="89.2">ENET2_TXD1</text>
<text x="220" y="86.3">ENET2_TX_CLK</text>
<text x="221.4" y="88.1">ENET2_RXER</text>
<text x="221.8" y="84.5">ENET2_TXEN</text>
<text x="222" y="90">ENET2_TXD1</text>
<text x="245.2" y="85.6">ENET2_TX_CLK</text>
<text x="246.7" y="87.4">ENET2_RXER</text>
<text x="247.3" y="89.2">ENET2_TXD1</text>
<text x="264.8" y="90">SPI4_SCLK</text>
<text x="265" y="86.3">SPI4_MISO</text>
<text x="265" y="84.5">SPI4_MOSI</text>
<text x="266.1" y="88.1">SPI4_SS0</text>
<text x="96.7" y="93.6">I2C1_SDA</text>
<text x="98.8" y="91.6">I2C1_SCL</text>
<text x="111.9" y="91.1">UART4_TXD</text>
<text x="111.9" y="92.9">UART4_RXD</text>
<text x="137.2" y="91.8">UART4_TXD</text>
<text x="137.2" y="93.6">UART4_RXD</text>
<text x="137.2" y="95.4">UART1_TXD</text>
<text x="155.4" y="91.1">UART4_TXD</text>
<text x="155.4" y="94.7">UART1_TXD</text>
<text x="155.8" y="92.9">UART4_RXD</text>
<text x="180.1" y="90.4">47</text>
<text x="180.1" y="92.2">49</text>
<text x="180.1" y="94">51</text>
<text x="180.1" y="95.8">53</text>
<text x="187.4" y="90.4">48</text>
<text x="187.4" y="92.2">50</text>
<text x="187.4" y="94">52</text>
<text x="187.4" y="95.8">54</text>
<text x="199" y="91.8">GND</text>
<text x="201.3" y="92.9">USB_OTG1_DN</text>
<text x="201.5" y="94.7">USB_OTG1_DP</text>
<text x="219.8" y="93.6">USB_OTG1_DN</text>
<text x="220" y="95.4">USB_OTG1_DP</text>
<text x="13" y="100.2">PMIC_nINT</text>
<text x="27.8" y="101.5">R68</text>
<text x="33.4" y="101.8">DNS</text>
<text x="54.1" y="100">SNVS_TAMPER4</text>
<text x="137.2" y="97.2">UART1_RXD</text>
<text x="138.4" y="100.9">UART1_RTS</text>
<text x="138.4" y="99.1">UART1_CTS</text>
<text x="155.4" y="96.5">UART1_RXD</text>
<text x="156.4" y="100.2">UART1_RTS</text>
<text x="156.4" y="98.4">UART1_CTS</text>
<text x="180.1" y="97.7">55</text>
<text x="180.1" y="99.5">57</text>
<text x="180.1" y="101.3">59</text>
<text x="187.4" y="97.7">56</text>
<text x="187.4" y="99.5">58</text>
<text x="187.4" y="101.3">60</text>
<text x="200.2" y="97.2">GND</text>
<text x="203.4" y="100.2">GPIO_0</text>
<text x="221.3" y="100.9">GPIO_0</text>
<text x="236.3" y="100.2">GPIO_0</text>
<text x="256" y="100.9">USB_OTG1_ID</text>
<text x="276.9" y="99.4">C18</text>
<text x="284.6" y="98.7">C19</text>
<text x="12.8" y="105.7">SD_VSEL</text>
<text x="32" y="106.9">R69</text>
<text x="37.7" y="107.3">DNS</text>
<text x="56.3" y="105.5">ADCx_IN5</text>
<text x="142.1" y="102.9">PMIC_nINT</text>
<text x="180.1" y="103.2">61</text>
<text x="180.1" y="105">63</text>
<text x="180.1" y="106.8">65</text>
<text x="187.4" y="103.2">62</text>
<text x="187.4" y="105">64</text>
<text x="187.4" y="106.8">66</text>
<text x="203.4" y="107.5">UART5_RXD</text>
<text x="203.4" y="102">GPIO_1</text>
<text x="204.5" y="105.7">UART5_TXD</text>
<text x="207.6" y="103.8">GPIO_4</text>
<text x="217.8" y="106.4">UART5_TXD</text>
<text x="218" y="104.4">GPIO_4</text>
<text x="221.3" y="102.7">GPIO_1</text>
<text x="236.3" y="102">GPIO_1</text>
<text x="236.9" y="103.8">GPIO_4</text>
<text x="252.9" y="104.6">USB_OTG1_PWR</text>
<text x="256" y="102.7">USB_OTG1_OC</text>
<text x="276.7" y="102.9">0.1uF</text>
<text x="284.7" y="102.2">4.7uF</text>
<text x="17.7" y="112.1">LED</text>
<text x="29.8" y="111.3">R70</text>
<text x="38.9" y="111.2">0</text>
<text x="56.7" y="111.9">GPIO_2</text>
<text x="180.1" y="108.7">67</text>
<text x="180.1" y="110.5">69</text>
<text x="180.1" y="112.3">71</text>
<text x="187.4" y="108.7">68</text>
<text x="187.4" y="110.5">70</text>
<text x="187.4" y="112.3">72</text>
<text x="203.4" y="111.2">JTAG_TCK</text>
<text x="203.4" y="109.3">JTAG_TMS</text>
<text x="205.7" y="113">JTAG_TDI</text>
<text x="217.4" y="108.2">UART5_RXD</text>
<text x="217.6" y="111.9">JTAG_TCK</text>
<text x="217.6" y="110.1">JTAG_TMS</text>
<text x="217.8" y="113.7">JTAG_TDI</text>
<text x="287.5" y="110.2">GND</text>
<text x="11.5" y="119.6">ADC_VREFH</text>
<text x="29.8" y="118.7">R72</text>
<text x="38.9" y="118.5">0</text>
<text x="180.1" y="114.1">73</text>
<text x="180.1" y="116">75</text>
<text x="180.1" y="117.8">77</text>
<text x="180.1" y="119.6">79</text>
<text x="187.4" y="114.1">74</text>
<text x="187.4" y="116">76</text>
<text x="187.4" y="117.8">78</text>
<text x="187.4" y="119.6">80</text>
<text x="203.4" y="114.8">JTAG_TDO</text>
<text x="203.4" y="116.7">JTAG_nTRST</text>
<text x="216.9" y="115.5">JTAG_TDO</text>
<text x="217.3" y="117.4">JTAG_nTRST</text>
<text x="169" y="124.9">GND</text>
<text x="181.6" y="124.7">DF40C(2.0)-80DS-0.4V(51)</text>
<text x="200.2" y="124">GND</text>
<text x="33.8" y="149.2">UART1_TXD</text>
<text x="53.9" y="148.6">TP3</text>
<text x="33.8" y="151">UART1_RXD</text>
<text x="53.9" y="156">TP7</text>
<text x="53.9" y="152.3">TP5</text>
<text x="53.9" y="154.1">TP6</text>
<text x="53.9" y="150.5">TP4</text>
<text x="33.8" y="158.4">USB_OTG1_DN</text>
<text x="33.8" y="160.2">USB_OTG1_DP</text>
<text x="53.9" y="161.5">TP10</text>
<text x="53.9" y="157.8">TP8</text>
<text x="53.9" y="159.6">TP9</text>
<text x="53.9" y="163.3">TP11</text>
<text x="132.6" y="172.8">C20</text>
<text x="145.6" y="172.6">C21</text>
<text x="132.4" y="176.3">0.1uF</text>
<text x="146.3" y="175.7">1uF</text>
<text x="179.2" y="179.7">J2</text>
<text x="22.5" y="182.1">GND</text>
<text x="148" y="183.4">GND</text>
<text x="203.5" y="186">GND</text>
<text x="92.7" y="187.8">CSI_DATA[7:0]</text>
<text x="130.6" y="189.6">CSI_HSYNC</text>
<text x="131.7" y="187.8">CSI_VSYNC</text>
<text x="149.2" y="188.9">CSI_HSYNC</text>
<text x="149.6" y="187.1">CSI_VSYNC</text>
<text x="162" y="191.4">GND</text>
<text x="180.1" y="186.4">1</text>
<text x="180.1" y="188.2">3</text>
<text x="180.1" y="190">5</text>
<text x="180.1" y="191.9">7</text>
<text x="188.3" y="186.4">2</text>
<text x="188.3" y="188.2">4</text>
<text x="188.3" y="190">6</text>
<text x="188.3" y="191.9">8</text>
<text x="203.5" y="191.4">GND</text>
<text x="204.9" y="188.9">LCD_PCLK</text>
<text x="206.8" y="187.1">LCD_DE</text>
<text x="218.2" y="187.8">LCD_DE</text>
<text x="218.9" y="189.6">LCD_PCLK</text>
<text x="131.9" y="196.9">CSI_PIXCLK</text>
<text x="132.6" y="193.3">CSI_MCLK</text>
<text x="150.5" y="196.2">CSI_PIXCLK</text>
<text x="151.3" y="192.5">CSI_MCLK</text>
<text x="162" y="195.1">GND</text>
<text x="180.1" y="193.7">9</text>
<text x="180.1" y="195.5">11</text>
<text x="180.1" y="197.4">13</text>
<text x="187.4" y="193.7">10</text>
<text x="187.4" y="195.5">12</text>
<text x="187.4" y="197.4">14</text>
<text x="203.4" y="194.4">LCD_VSYNC</text>
<text x="203.4" y="192.5">LCD_HSYNC</text>
<text x="205.9" y="196.2">LCD_RST</text>
<text x="221.3" y="195.1">LCD_VSYNC</text>
<text x="221.3" y="193.3">LCD_HSYNC</text>
<text x="221.7" y="197.1">LCD_RST</text>
<text x="36.7" y="202.6">BOOT_MODE1</text>
<text x="36.7" y="200.8">BOOT_MODE0</text>
<text x="56.7" y="203.7">TP13</text>
<text x="56.7" y="201.9">TP12</text>
<text x="143.8" y="201.7">CSI_DATA6</text>
<text x="144.1" y="199.9">CSI_DATA7</text>
<text x="157.6" y="203.5">CSI_DATA5</text>
<text x="162" y="198.8">GND</text>
<text x="180.1" y="199.2">15</text>
<text x="180.1" y="201">17</text>
<text x="180.1" y="202.8">19</text>
<text x="187.4" y="199.2">16</text>
<text x="187.4" y="201">18</text>
<text x="187.4" y="202.8">20</text>
<text x="197.9" y="199.9">LCD_DATA0</text>
<text x="197.9" y="201.7">LCD_DATA1</text>
<text x="203.4" y="203.5">LCD_DATA2</text>
<text x="203.5" y="198.8">GND</text>
<text x="244" y="200.6">LCD_DATA[23:0]</text>
<text x="56.7" y="209.2">TP15</text>
<text x="155.8" y="205.4">CSI_DATA4</text>
<text x="157.6" y="207.2">CSI_DATA3</text>
<text x="157.6" y="209">CSI_DATA2</text>
<text x="180.1" y="204.7">21</text>
<text x="180.1" y="206.5">23</text>
<text x="180.1" y="208.3">25</text>
<text x="187.4" y="204.7">22</text>
<text x="187.4" y="206.5">24</text>
<text x="187.4" y="208.3">26</text>
<text x="197.9" y="209">LCD_DATA5</text>
<text x="203.4" y="207.2">LCD_DATA4</text>
<text x="203.4" y="205.4">LCD_DATA3</text>
<text x="41.7" y="215.4">GND</text>
<text x="132.4" y="215.2">QSPIA_nSS0</text>
<text x="155.8" y="210.8">CSI_DATA1</text>
<text x="155.8" y="212.7">CSI_DATA0</text>
<text x="180.1" y="210.1">27</text>
<text x="180.1" y="212">29</text>
<text x="180.1" y="213.8">31</text>
<text x="180.1" y="215.6">33</text>
<text x="187.4" y="210.1">28</text>
<text x="187.4" y="212">30</text>
<text x="187.4" y="213.8">32</text>
<text x="187.4" y="215.6">34</text>
<text x="197.9" y="214.5">LCD_DATA8</text>
<text x="197.9" y="210.8">LCD_DATA6</text>
<text x="203.4" y="212.7">LCD_DATA7</text>
<text x="56.7" y="222">TP17</text>
<text x="132.4" y="217">QSPIA_DATA0</text>
<text x="132.4" y="220.7">QSPIA_DATA2</text>
<text x="132.4" y="218.7">QSPIA_DATA1</text>
<text x="180.1" y="217.5">35</text>
<text x="180.1" y="219.3">37</text>
<text x="180.1" y="221.1">39</text>
<text x="187.4" y="217.5">36</text>
<text x="187.4" y="219.3">38</text>
<text x="187.4" y="221.1">40</text>
<text x="197.9" y="216.3">LCD_DATA9</text>
<text x="203.4" y="221.8">LCD_DATA12</text>
<text x="203.4" y="220">LCD_DATA11</text>
<text x="203.4" y="218.1">LCD_DATA10</text>
<text x="36.7" y="222.7">ONOFF</text>
<text x="36.7" y="224.7">ADC_VREFH</text>
<text x="36.7" y="227.1">SD_VSEL</text>
<text x="56.7" y="223.8">TP18</text>
<text x="56.7" y="225.8">TP19</text>
<text x="132.4" y="222.5">QSPIA_DATA3</text>
<text x="132.4" y="224.4">QSPIA_SCLK</text>
<text x="149.8" y="227.3">SNVS_TAMPER5</text>
<text x="162" y="226.2">GND</text>
<text x="180.1" y="223">41</text>
<text x="180.1" y="224.8">43</text>
<text x="180.1" y="226.6">45</text>
<text x="187.4" y="223">42</text>
<text x="187.4" y="224.8">44</text>
<text x="187.4" y="226.6">46</text>
<text x="197.9" y="223.6">LCD_DATA13</text>
<text x="197.9" y="227.3">LCD_DATA14</text>
<text x="217.1" y="226.4">GND</text>
<text x="36.7" y="229.1">WL_GPIO4</text>
<text x="36.7" y="231.5">WL_GPIO3</text>
<text x="36.7" y="233.5">WL_GPIO2</text>
<text x="56.7" y="232.6">TP22</text>
<text x="56.7" y="230.2">TP21</text>
<text x="56.7" y="228.2">TP20</text>
<text x="129.7" y="229.8">SNVS_TAMPER8</text>
<text x="131.9" y="228">SNVS_TAMPER5</text>
<text x="135" y="231.7">SNVS_TAMPER7</text>
<text x="135" y="233.5">SNVS_TAMPER9</text>
<text x="152.9" y="231">SNVS_TAMPER7</text>
<text x="152.9" y="229.1">SNVS_TAMPER8</text>
<text x="152.9" y="232.8">SNVS_TAMPER9</text>
<text x="180.1" y="228.4">47</text>
<text x="180.1" y="230.3">49</text>
<text x="180.1" y="232.1">51</text>
<text x="180.1" y="233.9">53</text>
<text x="187.4" y="228.4">48</text>
<text x="187.4" y="230.3">50</text>
<text x="187.4" y="232.1">52</text>
<text x="187.4" y="233.9">54</text>
<text x="197.9" y="232.8">LCD_DATA17</text>
<text x="203.4" y="231">LCD_DATA16</text>
<text x="203.4" y="229.1">LCD_DATA15</text>
<text x="37" y="235.9">WL_GPIO1</text>
<text x="56.7" y="234.6">TP23</text>
<text x="56.9" y="237">TP24</text>
<text x="91.6" y="239">ENET_MDC</text>
<text x="91.6" y="237.2">ENET_MDIO</text>
<text x="110.3" y="238.3">GPIO_7</text>
<text x="110.3" y="236.4">GPIO_6</text>
<text x="135" y="235.3">SNVS_TAMPER4</text>
<text x="144.5" y="239.2">GPIO_7</text>
<text x="144.5" y="237.2">GPIO_6</text>
<text x="152.9" y="234.6">SNVS_TAMPER4</text>
<text x="155.8" y="238.3">GPIO_7</text>
<text x="155.8" y="236.4">GPIO_6</text>
<text x="180.1" y="235.8">55</text>
<text x="180.1" y="237.6">57</text>
<text x="180.1" y="239.4">59</text>
<text x="187.4" y="235.8">56</text>
<text x="187.4" y="237.6">58</text>
<text x="187.4" y="239.4">60</text>
<text x="197.9" y="234.6">LCD_DATA18</text>
<text x="203.4" y="238.3">LCD_DATA20</text>
<text x="203.4" y="236.4">LCD_DATA19</text>
<text x="134.8" y="244.5">ENET1_CRS_DV</text>
<text x="137.2" y="240.8">ENET1_RXD0</text>
<text x="137.2" y="242.7">ENET1_RXD1</text>
<text x="152.5" y="243.8">ENET1_CRS_DV</text>
<text x="155.3" y="245.6">ENET1_RXER</text>
<text x="155.8" y="240.1">ENET1_RXD0</text>
<text x="155.8" y="241.9">ENET1_RXD1</text>
<text x="180.1" y="241.3">61</text>
<text x="180.1" y="243.1">63</text>
<text x="180.1" y="244.9">65</text>
<text x="187.4" y="241.3">62</text>
<text x="187.4" y="243.1">64</text>
<text x="187.4" y="244.9">66</text>
<text x="197.9" y="240.1">LCD_DATA21</text>
<text x="197.9" y="241.9">LCD_DATA22</text>
<text x="203.4" y="243.8">LCD_DATA23</text>
<text x="137.3" y="246.3">ENET1_RXER</text>
<text x="137.7" y="248.1">ENET1_TXEN</text>
<text x="137.9" y="251.8">ENET1_TXD1</text>
<text x="137.9" y="250">ENET1_TXD0</text>
<text x="155.6" y="247.4">ENET1_TXEN</text>
<text x="155.8" y="251.1">ENET1_TXD1</text>
<text x="155.8" y="249.3">ENET1_TXD0</text>
<text x="180.1" y="246.7">67</text>
<text x="180.1" y="248.5">69</text>
<text x="180.1" y="250.4">71</text>
<text x="187.4" y="246.7">68</text>
<text x="187.4" y="248.5">70</text>
<text x="187.4" y="250.4">72</text>
<text x="200.4" y="246.3">GND</text>
<text x="203.4" y="251.1">SNVS_TAMPER2</text>
<text x="203.4" y="249.3">SNVS_TAMPER0</text>
<text x="204.6" y="247.4">JTAG_MOD</text>
<text x="221.3" y="251.8">SNVS_TAMPER2</text>
<text x="221.3" y="250">SNVS_TAMPER0</text>
<text x="222.9" y="248.5">JTAG_MOD</text>
<text x="250.2" y="247.4">JTAG_MOD</text>
<text x="268.1" y="248.3">SPDIF_TX</text>
<text x="127.3" y="255.4">ENET1_TX_CLK</text>
<text x="145.2" y="254.7">ENET1_TX_CLK</text>
<text x="161.8" y="253.6">GND</text>
<text x="162" y="257.3">GND</text>
<text x="180.1" y="252.2">73</text>
<text x="180.1" y="254">75</text>
<text x="180.1" y="255.9">77</text>
<text x="180.1" y="257.7">79</text>
<text x="187.4" y="252.2">74</text>
<text x="187.4" y="254">76</text>
<text x="187.4" y="255.9">78</text>
<text x="187.4" y="257.7">80</text>
<text x="203.5" y="253.6">GND</text>
<text x="203.5" y="257.3">GND</text>
<text x="215.1" y="257.5">C22</text>
<text x="269.7" y="252.9">R71</text>
<text x="269.7" y="254.7">10K</text>
<text x="181.6" y="262.8">DF40C(2.0)-80DS-0.4V(51)</text>
<text x="214.9" y="259.3">10uF</text>
<text x="230.8" y="262.6">0.1uF</text>
<text x="231" y="259.1">C23</text>
<text x="275" y="258.4">GND</text>
<text x="217.6" y="269.4">GND</text>
<text x="301.5" y="264">Title</text>
<text x="301.5" y="269.5">Size</text>
<text x="308.9" y="269.5">Document Number</text>
<text x="361.9" y="269.5">Rev</text>
<text x="301.5" y="275">Date:</text>
<text x="309.1" y="275">Monday, February 27, 2017</text>
<text x="338.1" y="275">Sheet</text>
<text x="347.3" y="275">3</text>
<text x="352.8" y="275">of</text>
<text x="358.3" y="275">4</text>
</g>
<g font-size="1.3">
<text x="38.4" y="1.4">5</text>
<text x="111.5" y="1.4">4</text>
<text x="184.7" y="1.4">3</text>
<text x="257.9" y="1.4">2</text>
<text x="331" y="1.4">1</text>
<text x=".5" y="37.3">D</text>
<text x="368" y="37.3">D</text>
<text x=".5" y="105.9">C</text>
<text x="144.1" y="104.9">WL_GPIO4</text>
<text x="144.3" y="106.7">WL_GPIO3</text>
<text x="368" y="105.9">C</text>
<text x="144.1" y="108.5">WL_GPIO2</text>
<text x="144.1" y="110.4">WL_GPIO1</text>
<text x="144.8" y="113.8">BT_PCM_CLK</text>
<text x="145.4" y="111.8">BT_PCM_OUT</text>
<text x="143.4" y="115.7">BT_PCM_SYNC</text>
<text x="145" y="117.3">BT_PCM_IN</text>
<text x=".5" y="174.5">B</text>
<text x="368" y="174.5">B</text>
<text x=".5" y="243">A</text>
<text x="368" y="243">A</text>
<text x="38.4" y="277.5">5</text>
<text x="111.5" y="277.5">4</text>
<text x="184.7" y="277.5">3</text>
<text x="257.9" y="277.5">2</text>
<text x="331" y="277.5">1</text>
</g>
</svg>
